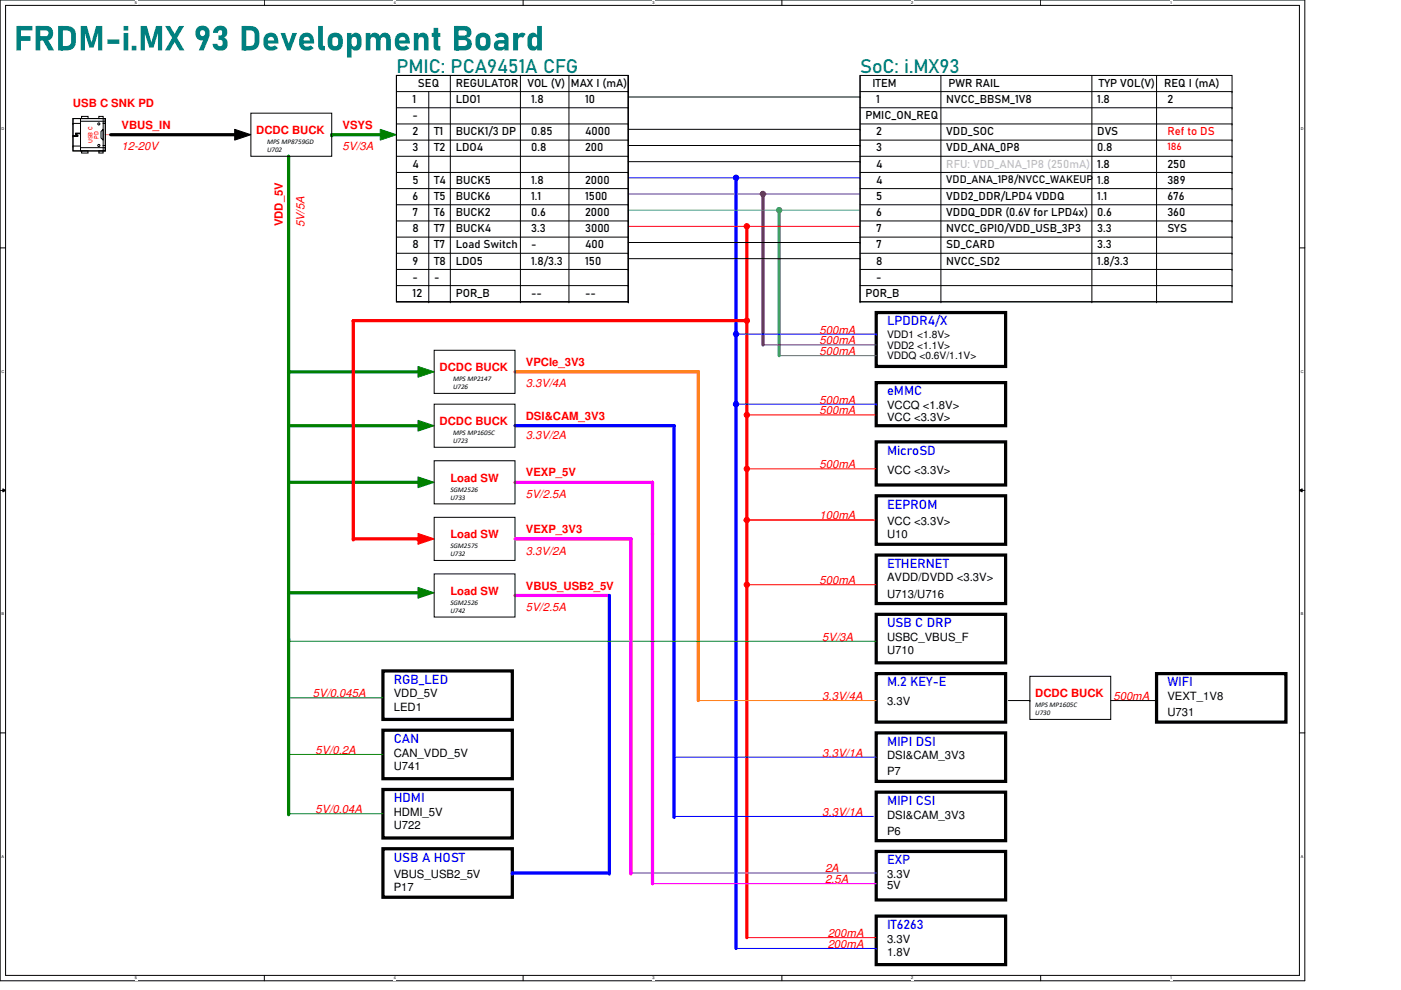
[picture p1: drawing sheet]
<svg xmlns="http://www.w3.org/2000/svg" width="297mm" height="210mm" viewBox="0 0 297 210" stroke-linecap="round" stroke-linejoin="round" font-family="sans-serif">
<path d="M0 0h276.6v208h-276.6zM1.2 1.1h274.3v205.8h-274.3z" fill="none" stroke="#000" stroke-width=".21"/>
<g fill="#fff">
<path d="M28.6 .1h.5v.9h-.5z"/>
<path d="M28.6 207h.5v.9h-.5z"/>
</g>
<path d="M56 0v1.1M56 206.9v1.1" fill="none" stroke="#000" stroke-width=".21"/>
<g fill="#fff">
<path d="M83.5 .1h.4v.9h-.4z"/>
<path d="M83.5 207h.4v.9h-.4z"/>
</g>
<path d="M110.9 0v1.1M110.9 206.9v1.1" fill="none" stroke="#000" stroke-width=".21"/>
<g fill="#fff">
<path d="M138.3 .1h.5v.9h-.5z"/>
<path d="M138.3 207h.5v.9h-.5z"/>
</g>
<path d="M165.8 0v1.1M165.8 206.9v1.1" fill="none" stroke="#000" stroke-width=".21"/>
<g fill="#fff">
<path d="M193.2 .1h.5v.9h-.5z"/>
<path d="M193.2 207h.5v.9h-.5z"/>
</g>
<path d="M220.6 0v1.1M220.6 206.9v1.1" fill="none" stroke="#000" stroke-width=".21"/>
<g fill="#fff">
<path d="M248.1 .1h.4v.9h-.4z"/>
<path d="M248.1 207h.4v.9h-.4z"/>
<path d="M.3 26.9h.6v.9h-.6z"/>
<path d="M275.8 26.9h.6v.9h-.6z"/>
<path d="M.3 78.3h.6v.9h-.6z"/>
<path d="M275.8 78.3h.6v.9h-.6z"/>
</g>
<path d="M0 52.6h1.2M275.5 52.6h1.1" fill="none" stroke="#000" stroke-width=".21"/>
<g fill="#fff">
<path d="M.3 129.7h.6v.9h-.6z"/>
<path d="M275.8 129.7h.5v.9h-.5z"/>
</g>
<path d="M0 104h1.2M.6 103.7l.6 .3-.6 .3zM275.5 104l.6-.3v.6zM275.5 104h1.1" fill="none" stroke="#000" stroke-width=".21"/>
<path d="M.6 103.7l.6 .3-.6 .3zM275.5 104l.6-.3v.6z" fill="#000"/>
<g fill="#fff">
<path d="M.3 181.2h.6v.9h-.6z"/>
<path d="M275.8 181.2h.5v.9h-.5z"/>
</g>
<g fill="none" stroke="#000" stroke-width=".21">
<path d="M84 19.4h49.2M90.9 19.4v44.6M95.5 16v48M110.3 16v48M120.6 16v48M133.2 19.4h.1M133.2 16v48M182.3 16v48M182.3 19.4h78.9M199.5 16v48M231.5 16v48M245.2 16v48"/>
<path d="M261.2 19.4h.1M15.5 31h.1M15.5 28.8h.1M15.5 31h1.6M16 28.3l.5 .5zM16 28.3h.1M16 28.3l.5 .5h-1M16 28.3h1.1M17.1 28.3h.1M21.9 27.4v2.3l-.5-.4v-1.4zM49.8 27.4l3.4 1.2-3.4 1.1zM84 22.9h49.2"/>
<path d="M84 26.3h49.2M133.2 22.9h.1M133.2 26.3h.1M133.2 20.6h49.1M133.2 27.4h49.1M182.3 20.6h.1M182.3 27.4h.1M182.3 22.9h78.9M182.3 26.3h78.9M261.2 22.9h.1M261.2 26.3h.1M90.9 64h.1"/>
<path d="M95.5 64h.1M110.3 64h.1M120.6 64h.1M133.2 64h.1M182.3 64h.1M199.5 64h.1M231.5 64h.1M245.2 64h.1M0 155.4h1.2M275.5 155.4h1.1"/>
<circle cx="21" cy="26.3" r=".23"/>
<circle cx="21" cy="30.9" r=".23"/>
</g>
<g fill="#000">
<path d="M16 28.3l.5 .5z" fill-rule="evenodd"/>
<path d="M49.8 27.4l3.4 1.2-3.4 1.1z" fill-rule="evenodd"/>
</g>
<path d="M22.3 28.6h8M30.3 28.6h.1" fill="none" stroke="#f00" stroke-width=".21"/>
<path d="M23.5 28.6h27.4" fill="none" stroke="#000" stroke-width=".69"/>
<circle cx="50.9" cy="28.6" r=".34" fill="#000"/>
<path d="M80.6 27.4l3.4 1.2-3.4 1.1z" fill-rule="evenodd" fill="#008000"/>
<path d="M80.6 27.4l3.4 1.2-3.4 1.1z" fill="none" stroke="#008000" stroke-width=".21"/>
<path d="M70.3 28.6h12.6" fill="none" stroke="#008000" stroke-width=".69"/>
<circle cx="70.3" cy="28.6" r=".34" fill="#008000"/>
<g fill="none" stroke="#000" stroke-width=".21">
<path d="M15.5 26.2h.1M15.5 26.2h1.6M84 29.7h49.2M84 33.1h49.2M84 36.6h49.2M133.2 29.7h.1M133.2 33.1h.1M133.2 36.6h.1M133.2 30.9h49.1M133.2 34.3h49.1M182.3 30.9h.1M182.3 34.3h.1"/>
<path d="M182.3 29.7h78.9M182.3 33.1h78.9M261.2 29.7h.1M261.2 33.1h.1"/>
</g>
<circle cx="156.1" cy="37.7" r=".57" fill="#00f"/>
<g fill="none" stroke="#00f" stroke-width=".21">
<path d="M133.2 37.7h49.1M182.3 37.7h.1"/>
<circle cx="156.1" cy="37.7" r=".57"/>
</g>
<path d="M182.3 36.6h78.9M261.2 36.6h.1" fill="none" stroke="#000" stroke-width=".21"/>
<path d="M156.1 37.7v163.5" fill="none" stroke="#00f" stroke-width=".69"/>
<circle cx="156.1" cy="37.7" r=".34" fill="#00f"/>
<path d="M84 40h49.2M133.2 40h.1" fill="none" stroke="#000" stroke-width=".21"/>
<circle cx="161.8" cy="41.1" r=".57" fill="#800080"/>
<g fill="none" stroke="#800080" stroke-width=".21">
<path d="M133.2 41.1h49.1M182.3 41.1h.1"/>
<circle cx="161.8" cy="41.1" r=".57"/>
</g>
<path d="M182.3 40h78.9M261.2 40h.1" fill="none" stroke="#000" stroke-width=".21"/>
<path d="M61.2 33.1v102.9" fill="none" stroke="#008000" stroke-width=".69"/>
<circle cx="61.2" cy="33.1" r=".34" fill="#008000"/>
<path d="M161.8 41.1v32.1" fill="none" stroke="#800080" stroke-width=".69"/>
<circle cx="161.8" cy="41.1" r=".34" fill="#800080"/>
<path d="M84 43.4h49.2M133.2 43.4h.1" fill="none" stroke="#000" stroke-width=".21"/>
<circle cx="165.2" cy="44.6" r=".57" fill="#408080"/>
<g fill="none" stroke="#408080" stroke-width=".21">
<path d="M133.2 44.6h49.1M182.3 44.6h.1"/>
<circle cx="165.2" cy="44.6" r=".57"/>
</g>
<path d="M182.3 43.4h78.9M261.2 43.4h.1" fill="none" stroke="#000" stroke-width=".21"/>
<path d="M165.2 44.6v30.8" fill="none" stroke="#408080" stroke-width=".69"/>
<circle cx="165.2" cy="44.6" r=".34" fill="#408080"/>
<path d="M84 46.9h49.2M133.2 46.9h.1" fill="none" stroke="#000" stroke-width=".21"/>
<g fill="none" stroke="#000" stroke-width=".69">
<path d="M185.8 66.3h27.4v11.4h-27.4zM185.8 81.2h27.4v9.1h-27.4zM185.8 93.7h27.4v9.2h-27.4zM185.8 117.7h27.4v10.3h-27.4zM185.8 105.2h27.4v10.2h-27.4zM185.8 130.3h27.4v10.3h-27.4zM81.2 154.9h27.4v10.3h-27.4zM81.2 142.3h27.4v10.3h-27.4zM185.8 142.9h27.4v10.3h-27.4zM185.8 155.4h27.4v10.3h-27.4zM245.2 142.9h27.4v10.3h-27.4zM81.2 167.4h27.4v10.3h-27.4z"/>
<path d="M185.8 168h27.4v10.3h-27.4zM81.2 180h27.4v10.3h-27.4zM185.8 194.3h27.4v10.3h-27.4zM185.8 180.6h27.4v10.3h-27.4z"/>
</g>
<circle cx="158.3" cy="48" r=".57" fill="#f00"/>
<g fill="none" stroke="#f00" stroke-width=".21">
<path d="M133.2 48h49.1M182.3 48h.1"/>
<circle cx="158.3" cy="48" r=".57"/>
</g>
<path d="M15.5 28.8h1v.1h-1zM16 28.2h1.1v.1h-1.1zM182.3 46.9h78.9M261.2 46.9h.1" fill="none" stroke="#000" stroke-width=".21"/>
<g fill="#000">
<path d="M15.5 28.8h1v.1h-1z" fill-rule="evenodd"/>
<path d="M16 28.2h1.1v.1h-1.1z" fill-rule="evenodd"/>
</g>
<path d="M158.3 48v150.9" fill="none" stroke="#f00" stroke-width=".69"/>
<circle cx="158.3" cy="48" r=".34" fill="#f00"/>
<path d="M84 50.3h49.2M84 53.7h49.2M133.2 50.3h.1M133.2 53.7h.1M133.2 51.4h49.1M182.3 51.4h.1M182.3 50.3h78.9M261.2 50.3h.1" fill="none" stroke="#000" stroke-width=".21"/>
<path d="M138.3 113.2v74.3" fill="none" stroke="#f0f" stroke-width=".69"/>
<circle cx="138.3" cy="113.2" r=".34" fill="#f0f"/>
<g fill="none" stroke="#000" stroke-width=".21">
<path d="M84 57.1h49.2M133.2 57.1h.1M133.2 54.9h49.1M182.3 54.9h.1M182.3 53.7h78.9M182.3 57.1h78.9M261.2 53.7h.1M261.2 57.1h.1M84 60.6h49.2M84 64h49.2M133.2 60.6h.1M133.2 64h.1"/>
<path d="M182.3 60.6h78.9M182.3 64h78.9M261.2 60.6h.1M261.2 64h.1"/>
</g>
<circle cx="156.1" cy="70.9" r=".57" fill="#00f"/>
<g fill="none" stroke="#00f" stroke-width=".21">
<path d="M156.1 70.9h29.7M185.8 70.9h.1"/>
<circle cx="156.1" cy="70.9" r=".57"/>
</g>
<path d="M161.8 73.2h.1M161.8 73.2h24" fill="none" stroke="#800080" stroke-width=".21"/>
<path d="M165.2 75.4h.1M165.2 75.4h20.6" fill="none" stroke="#408080" stroke-width=".21"/>
<path d="M61.2 78.9h27.4" fill="none" stroke="#008000" stroke-width=".69"/>
<circle cx="61.2" cy="78.9" r=".34" fill="#008000"/>
<path d="M88.6 77.7l3.5 1.2-3.5 1.1z" fill-rule="evenodd" fill="#008000"/>
<path d="M88.6 77.7l3.5 1.2-3.5 1.1z" fill="none" stroke="#008000" stroke-width=".21"/>
<path d="M109.2 78.9h38.9" fill="none" stroke="#ff8000" stroke-width=".69"/>
<circle cx="148.1" cy="78.9" r=".34" fill="#ff8000"/>
<path d="M148.1 78.9v69.7" fill="none" stroke="#ff8000" stroke-width=".69"/>
<circle cx="148.1" cy="78.9" r=".34" fill="#ff8000"/>
<circle cx="156.1" cy="85.7" r=".57" fill="#00f"/>
<g fill="none" stroke="#00f" stroke-width=".21">
<path d="M156.1 85.7h29.7M185.8 85.7h.1"/>
<circle cx="156.1" cy="85.7" r=".57"/>
</g>
<circle cx="158.3" cy="88" r=".57" fill="#f00"/>
<g fill="none" stroke="#f00" stroke-width=".21">
<path d="M158.3 88h.1M158.3 88h27.5"/>
<circle cx="158.3" cy="88" r=".57"/>
</g>
<path d="M61.2 90.3h27.4" fill="none" stroke="#008000" stroke-width=".69"/>
<circle cx="61.2" cy="90.3" r=".34" fill="#008000"/>
<path d="M88.6 89.2l3.5 1.1-3.5 1.1z" fill-rule="evenodd" fill="#008000"/>
<path d="M88.6 89.2l3.5 1.1-3.5 1.1z" fill="none" stroke="#008000" stroke-width=".21"/>
<path d="M109.2 90.3h33.7" fill="none" stroke="#00f" stroke-width=".69"/>
<circle cx="142.9" cy="90.3" r=".34" fill="#00f"/>
<circle cx="158.3" cy="99.4" r=".57" fill="#f00"/>
<circle cx="158.3" cy="99.4" r=".57" fill="none" stroke="#f00" stroke-width=".21"/>
<path d="M109.2 102.3h29.1" fill="none" stroke="#f0f" stroke-width=".69"/>
<circle cx="138.3" cy="102.3" r=".34" fill="#f0f"/>
<path d="M158.3 99.4h.1M158.3 99.4h27.5" fill="none" stroke="#f00" stroke-width=".21"/>
<path d="M61.2 102.3h27.4" fill="none" stroke="#008000" stroke-width=".69"/>
<circle cx="61.2" cy="102.3" r=".34" fill="#008000"/>
<path d="M88.6 101.2l3.5 1.1-3.5 1.1z" fill-rule="evenodd" fill="#008000"/>
<path d="M88.6 101.2l3.5 1.1-3.5 1.1z" fill="none" stroke="#008000" stroke-width=".21"/>
<path d="M138.3 102.3v10.9" fill="none" stroke="#f0f" stroke-width=".69"/>
<circle cx="138.3" cy="113.2" r=".34" fill="#f0f"/>
<path d="M142.9 90.3v82.9" fill="none" stroke="#00f" stroke-width=".69"/>
<circle cx="142.9" cy="173.2" r=".34" fill="#00f"/>
<path d="M157.8 110.3h.1M157.8 110.3h28M158.3 110.3h.1" fill="none" stroke="#f00" stroke-width=".21"/>
<circle cx="158.3" cy="110.3" r=".57" fill="#f00"/>
<circle cx="158.3" cy="110.3" r=".57" fill="none" stroke="#f00" stroke-width=".21"/>
<path d="M109.2 126.3h20" fill="none" stroke="#f0f" stroke-width=".69"/>
<circle cx="129.2" cy="126.3" r=".34" fill="#f0f"/>
<path d="M61.2 125.7h27.4" fill="none" stroke="#008000" stroke-width=".69"/>
<circle cx="61.2" cy="125.7" r=".34" fill="#008000"/>
<path d="M88.6 124.6l3.5 1.1-3.5 1.2z" fill-rule="evenodd" fill="#008000"/>
<path d="M88.6 124.6l3.5 1.1-3.5 1.2z" fill="none" stroke="#008000" stroke-width=".21"/>
<path d="M129.2 126.3v58.9" fill="none" stroke="#00f" stroke-width=".69"/>
<circle cx="129.2" cy="185.2" r=".34" fill="#00f"/>
<path d="M84 16h49.2v48h-49.2z" fill="none" stroke="#000" stroke-width=".21"/>
<path d="M158.3 124h.1M158.3 124h27.5" fill="none" stroke="#f00" stroke-width=".21"/>
<circle cx="158.3" cy="124" r=".57" fill="#f00"/>
<circle cx="158.3" cy="124" r=".57" fill="none" stroke="#f00" stroke-width=".21"/>
<path d="M61.2 135.4v37.2" fill="none" stroke="#008000" stroke-width=".69"/>
<circle cx="61.2" cy="172.6" r=".34" fill="#008000"/>
<path d="M61.2 136h.1M61.2 136h124.6M61.2 148h.1M61.2 148h20M61.2 160h.1M61.2 172.6h.1M61.2 160h20M61.2 172.6h20" fill="none" stroke="#008000" stroke-width=".21"/>
<path d="M182.3 16h78.9v48h-78.9zM213.8 148.6h4.6M218.4 148.6h.1M235.5 148.6h9.7M245.2 148.6h.1" fill="none" stroke="#000" stroke-width=".21"/>
<path d="M148.1 148.6h.1M148.1 148.6h37.7" fill="none" stroke="#ff8000" stroke-width=".21"/>
<path d="M142.9 160.6h.1M142.9 173.2h.1M142.9 160.6h42.9M142.9 173.2h42.3" fill="none" stroke="#00f" stroke-width=".21"/>
<path d="M108.6 185.2h20.6" fill="none" stroke="#00f" stroke-width=".69"/>
<circle cx="108.6" cy="185.2" r=".34" fill="#00f"/>
<path d="M138.3 187.5h.1M138.3 187.5h47.5" fill="none" stroke="#f0f" stroke-width=".21"/>
<path d="M158.3 198.9h.1M158.3 198.9h27.5" fill="none" stroke="#f00" stroke-width=".21"/>
<g fill="none" stroke="#000" stroke-width=".21">
<path d="M15.5 25.1h6.8v6.9h-6.8zM15.5 25.1h1.6v6.9h-1.6zM17.1 31.3h5.2v.7h-5.2zM17.1 25.1h5.2v.6h-5.2zM17.3 24.7h1.4v.4h-1.4zM17.3 32h1.4v.5h-1.4zM21 24.7h.9v.4h-.9zM21 32h.9v.5h-.9zM21.9 30.9h.4v1.1h-.4zM21.9 26.2h.4v4.7h-.4zM21.9 25.1h.4v1.1h-.4zM53.2 24h17.1v9.1h-17.1z"/>
<path d="M92.1 74.3h17.1v9.1h-17.1zM92.1 85.7h17.1v9.2h-17.1zM92.1 97.7h17.1v9.2h-17.1zM92.1 121.7h17.1v9.2h-17.1zM218.4 143.4h17.1v9.2h-17.1z"/>
</g>
<path d="M156.1 201.2h29.7M185.8 201.2h.1" fill="none" stroke="#00f" stroke-width=".21"/>
<path d="M88.6 113.2l3.5 1.1-3.5 1.1z" fill-rule="evenodd" fill="#f00"/>
<path d="M88.6 113.2l3.5 1.1-3.5 1.1z" fill="none" stroke="#f00" stroke-width=".21"/>
<path d="M92.1 109.7h17.1v9.2h-17.1z" fill="none" stroke="#000" stroke-width=".21"/>
<path d="M109.2 114.3h24.6" fill="none" stroke="#f0f" stroke-width=".69"/>
<circle cx="133.8" cy="114.3" r=".34" fill="#f0f"/>
<path d="M133.8 114.3v70.9" fill="none" stroke="#f0f" stroke-width=".69"/>
<circle cx="133.8" cy="185.2" r=".34" fill="#f0f"/>
<path d="M133.8 185.2h.1M133.8 185.2h52" fill="none" stroke="#8000ff" stroke-width=".21"/>
<path d="M74.9 68h83.4" fill="none" stroke="#f00" stroke-width=".69"/>
<circle cx="74.9" cy="68" r=".34" fill="#f00"/>
<path d="M74.9 68v46.3" fill="none" stroke="#f00" stroke-width=".69"/>
<circle cx="74.9" cy="114.3" r=".34" fill="#f00"/>
<path d="M74.9 114.3h13.7" fill="none" stroke="#f00" stroke-width=".69"/>
<circle cx="88.6" cy="114.3" r=".34" fill="#f00"/>
<circle cx="158.3" cy="68" r=".57" fill="#f00"/>
<circle cx="158.3" cy="68" r=".57" fill="none" stroke="#f00" stroke-width=".21"/>
<path d="M3.5 5.5h.9v5.2h-.9zM3.8 7.7h2.7v.9h-2.7zM3.8 5.5h3.1v.9h-3.1zM7.9 5.5h1.9a1.56 1.56 0 0 1 1.5 1.6 1.56 1.56 0 0 1-1.5 1.5h-1.9v-.9h1.8a.62 .62 0 0 0 .6-.6 .62 .62 0 0 0-.6-.7h-1.8zM7.6 5.5h.9v5.2h-.9zM9 8.4l1.1-.1 1.4 2.4h-1.2zM12.8 5.5h1.2a1.78 1.78 0 0 1 2.1 1.9v1.4a1.78 1.78 0 0 1-2.1 1.9h-1.2v-.9a2.53 2.53 0 0 0 2-.3l.3-.6-.1-1.8-.2-.4a2.47 2.47 0 0 0-2-.3zM12.3 5.5h1v5.2h-1zM17.1 5.5h1.3l1 3.5 1-3.5h1.3v5.2h-.9v-4l-1 3.4h-.8l-1-3.1v-.3v4h-.9zM22.8 8.4h2.5v.9h-2.5zM26.2 5.5h1v1h-1zM26.2 7h1v3.7h-1zM27.9 9.7h1v1h-1zM29.8 5.5h1.3l1 3.5 1-3.5h1.3v5.2h-.9v-4l-1 3.4h-.8l-1-3.1v-.3v4h-.9zM35 5.5h1l3.1 5.2h-1zM38 5.5h1l-3 5.2h-1zM41.9 5.8a1.61 1.61 0 0 1 2.1 0 1.61 1.61 0 0 1 .3 2l-1.1 2.9h-1.1l1.2-2.6 .1 .1a1.3 1.3 0 0 1-1.5 .1 1.3 1.3 0 0 1-.5-1.6zM42.3 7a.61 .61 0 0 0 1.2 0 .61 .61 0 0 0-1.2 0zM45.6 5.9a1.44 1.44 0 0 1 2.1-.2 1.44 1.44 0 0 1 0 2.2l-.2 .1a1.52 1.52 0 0 1 .6 2.1 1.52 1.52 0 0 1-2.2 .5l-.6-.5-.2-.8h1a.62 .62 0 0 0 .9 .4 .62 .62 0 0 0 .2-.9l-.3-.3h-.6v-1h.4a.52 .52 0 0 0 .4-.7 .52 .52 0 0 0-.8-.1l-.1 .3h-1zM51.7 5.5h1.2a1.78 1.78 0 0 1 2.1 1.9v1.4a1.78 1.78 0 0 1-2.1 1.9h-1.2v-.9a2.53 2.53 0 0 0 2-.3l.3-.6-.1-1.8-.2-.4a2.47 2.47 0 0 0-2-.3zM51.2 5.5h1v5.2h-1zM56.4 7.3a1.65 1.65 0 0 1 1.9-.1 1.65 1.65 0 0 1 .7 1.8v.2h-2.5v-.6h1.6a.7 .7 0 0 0-.7-.8 .7 .7 0 0 0-.7 .8 .93 .93 0 0 0 .4 1.2 .93 .93 0 0 0 1.2-.2l.6 .6a1.83 1.83 0 0 1-2.3 .3 1.83 1.83 0 0 1-.7-2.2zM59.5 7h1l.7 2.3 .8-2.3h1l-1.4 3.7h-.7zM64 7.3a1.65 1.65 0 0 1 1.9-.1 1.65 1.65 0 0 1 .7 1.8v.2h-2.5v-.6h1.6a.7 .7 0 0 0-.7-.8 .7 .7 0 0 0-.7 .8 .93 .93 0 0 0 .4 1.2 .93 .93 0 0 0 1.2-.2l.6 .6a1.83 1.83 0 0 1-2.3 .3 1.83 1.83 0 0 1-.8-2.2zM67.5 5.5h.9v4l.1 .2 .4 .1v.9l-1-.1-.4-.6zM70 7.3a1.7 1.7 0 0 1 2-.1 1.7 1.7 0 0 1 .7 1.9 1.65 1.65 0 0 1-2 1.6 1.65 1.65 0 0 1-1.2-2.2l.1-.6zM70.6 8.1l-.1 1a.62 .62 0 0 0 .6 .7 .62 .62 0 0 0 .6-.7v-.6a.63 .63 0 0 0-.4-.6 .63 .63 0 0 0-.7 .2zM73.6 7h.9v5.2h-.9zM74.7 7.2a1.21 1.21 0 0 1 1.5 0 1.21 1.21 0 0 1 .5 1.4 1.72 1.72 0 0 1-1 2.1h-.5l-.5-.2-.2-.4v-.8a.57 .57 0 0 0 .7 .5 .57 .57 0 0 0 .5-.7v-.5a.57 .57 0 0 0-.5-.8 .57 .57 0 0 0-.7 .6v-.8zM80.8 7.3a1.26 1.26 0 0 1 1.5-.2 1.26 1.26 0 0 1 .5 1.5v2.1h-.9v-2.1a.59 .59 0 0 0-.6-.7 .59 .59 0 0 0-.6 .6l-.2-.8zM77.5 7h1v3.7h-1zM78.7 7.3a1.23 1.23 0 0 1 1.5-.1 1.23 1.23 0 0 1 .5 1.4v2.1h-1v-2.1a.6 .6 0 0 0-.5-.7 .6 .6 0 0 0-.7 .6v-.9zM84.2 7.3a1.65 1.65 0 0 1 2-.1 1.65 1.65 0 0 1 .7 1.8v.2h-2.6v-.6h1.7a.7 .7 0 0 0-.7-.8 .7 .7 0 0 0-.7 .8 .93 .93 0 0 0 .3 1.2 .93 .93 0 0 0 1.2-.2l.7 .6a1.83 1.83 0 0 1-2.3 .3 1.83 1.83 0 0 1-.8-2.2zM87.7 7h1v3.7h-1zM88.9 7.2a1.2 1.2 0 0 1 1.4-.1 1.2 1.2 0 0 1 .6 1.3v2.3h-1v-2.2a.58 .58 0 0 0-.6-.6 .58 .58 0 0 0-.6 .6l-.1-.9zM91.9 5.9h1v3.7l.5 .2v.9l-1.1-.1-.4-.6zM91.5 7h1.9v.8h-1.9zM96.7 5.5h1.7a1.3 1.3 0 0 1 1.5 1 1.3 1.3 0 0 1-1 1.5 1.36 1.36 0 0 1 1.1 1.6 1.36 1.36 0 0 1-1.6 1.1h-1.7v-.9h1.6a.63 .63 0 0 0 .7-.7 .63 .63 0 0 0-.7-.6h-1.6v-.9h1.6a.56 .56 0 0 0 .7-.6 .56 .56 0 0 0-.7-.6h-1.6zM96.3 5.5h.9v5.2h-.9zM101.3 7.3a1.7 1.7 0 0 1 2.1-.1 1.7 1.7 0 0 1 .6 1.9 1.65 1.65 0 0 1-2 1.6 1.65 1.65 0 0 1-1.2-2.2l.1-.6zM101.9 8.1l-.1 1a.62 .62 0 0 0 .6 .7 .62 .62 0 0 0 .6-.7v-.6a.63 .63 0 0 0-.4-.6 .63 .63 0 0 0-.7 .2zM104.9 7.5a1.73 1.73 0 0 1 2.9 .5v2.7h-.9v-2.4a.82 .82 0 0 0-1.4-.2zM105 8.8l.7-.3h1.3v.8h-1.2l-.2 .1a.66 .66 0 0 0 .4 .6 .66 .66 0 0 0 .7-.1l.2-.3 .1 .5a1.21 1.21 0 0 1-1.6 .5 1.21 1.21 0 0 1-.5-1.6zM108.8 7h1v3.7h-1zM110 7.3a.99 .99 0 0 1 1.4-.1l-.5 .8a.63 .63 0 0 0-.7 0 .63 .63 0 0 0-.4 .6v-1zM113.9 5.5h1v5.2h-1zM112.2 7.3a1.06 1.06 0 0 1 1.8 .3l-.1 .8a.57 .57 0 0 0-.6-.6 .57 .57 0 0 0-.5 .8v.5a.57 .57 0 0 0 .5 .7 .57 .57 0 0 0 .6-.5l.1 .8a1.14 1.14 0 0 1-1.4 .6 1.14 1.14 0 0 1-.8-1.2l.1-1.6z" fill="#008080"/>
<g font-size="4.1" fill="#008080">
<text x="84" y="15.5">PMIC: PCA9451A CFG</text>
<text x="182.3" y="15.5">SoC: i.MX93</text>
</g>
<g font-size="2.7" fill="#00f">
<text x="188.1" y="69">LPDDR4/X</text>
<text x="188.1" y="83.9">eMMC</text>
<text x="188.1" y="96.5">MicroSD</text>
<text x="188.1" y="107.9">EEPROM</text>
<text x="188.1" y="120.5">ETHERNET</text>
<text x="188.1" y="133">USB C DRP</text>
<text x="83.5" y="145">RGB_LED</text>
<text x="188.1" y="145.6">M.2 KEY-E</text>
<text x="247.5" y="145.6">WIFI</text>
<text x="83.5" y="157.6">CAN</text>
<text x="188.1" y="158.2">MIPI DSI</text>
<text x="83.5" y="170.2">HDMI</text>
<text x="188.1" y="170.7">MIPI CSI</text>
<text x="83.5" y="182.7">USB A HOST</text>
<text x="188.1" y="183.3">EXP</text>
<text x="188.1" y="197">IT6263</text>
</g>
<g font-size="2.4" fill="#f00">
<text x="15.5" y="22.7">USB C SNK PD</text>
<text x="25.8" y="27.3">VBUS_IN</text>
<text x="54.3" y="28.5">DCDC BUCK</text>
<text x="72.6" y="27.3">VSYS</text>
<text x="247.5" y="28.7">Ref to DS</text>
<text x="25.8" y="31.9">12-20V</text>
<text x="72.6" y="31.9">5V/3A</text>
<text x="60" y="48" transform="rotate(-90 60 48)">VDD_5V</text>
<text x="64.5" y="48.2" transform="rotate(-90 64.5 48.2)">5V/5A</text>
<text x="173.8" y="70.8">500mA</text>
<text x="111.5" y="77.6">VPCIe_3V3</text>
<text x="173.8" y="73">500mA</text>
<text x="173.8" y="75.3">500mA</text>
<text x="93.2" y="78.8">DCDC BUCK</text>
<text x="111.5" y="82.2">3.3V/4A</text>
<text x="111.5" y="89">DSI&amp;CAM_3V3</text>
<text x="173.8" y="87.9">500mA</text>
<text x="173.8" y="85.6">500mA</text>
<text x="93.2" y="90.2">DCDC BUCK</text>
<text x="111.5" y="93">3.3V/2A</text>
<text x="111.5" y="101">VEXP_5V</text>
<text x="173.8" y="99.3">500mA</text>
<text x="95.5" y="102.2">Load SW</text>
<text x="111.5" y="105.6">5V/2.5A</text>
<text x="111.5" y="113">VEXP_3V3</text>
<text x="173.8" y="110.2">100mA</text>
<text x="95.5" y="114.2">Load SW</text>
<text x="111.5" y="117.6">3.3V/2A</text>
<text x="111.5" y="125">VBUS_USB2_5V</text>
<text x="173.8" y="123.9">500mA</text>
<text x="95.5" y="126.2">Load SW</text>
<text x="111.5" y="129.6">5V/2.5A</text>
<text x="174.3" y="135.9">5V/3A</text>
<text x="66.3" y="147.9">5V/0.045A</text>
<text x="174.3" y="148.5">3.3V/4A</text>
<text x="219.5" y="147.9">DCDC BUCK</text>
<text x="236.1" y="148.5">500mA</text>
<text x="66.9" y="159.9">5V/0.2A</text>
<text x="174.3" y="160.5">3.3V/1A</text>
<text x="66.9" y="172.5">5V/0.04A</text>
<text x="174.3" y="173">3.3V/1A</text>
<text x="174.9" y="185.1">2A</text>
<text x="174.9" y="187.3">2.5A</text>
<text x="175.5" y="198.8">200mA</text>
<text x="175.5" y="201.1">200mA</text>
</g>
<g font-size="2.4">
<text x="87.5" y="21.8">1</text>
<text x="88.6" y="18.4">SEQ</text>
<text x="96.6" y="21.8">LDO1</text>
<text x="96.6" y="18.4">REGULATOR</text>
<text x="111.8" y="18.4">VOL (V) MAX I (mA)</text>
<text x="112.6" y="21.8">1.8</text>
<text x="124.1" y="21.8">10</text>
<text x="185" y="18.4">ITEM</text>
<text x="185.8" y="21.8">1</text>
<text x="200.6" y="21.8">NVCC_BBSM_1V8</text>
<text x="201.1" y="18.4">PWR RAIL</text>
<text x="232.6" y="21.8">1.8</text>
<text x="233" y="18.4">TYP VOL(V)</text>
<text x="246.8" y="18.4">REQ I (mA)</text>
<text x="247.5" y="21.8">2</text>
<text x="87.5" y="28.7">2</text>
<text x="87.5" y="25.2">-</text>
<text x="92.1" y="28.7">T1</text>
<text x="96.6" y="28.7">BUCK1/3 DP</text>
<text x="112.6" y="28.7">0.85</text>
<text x="124.1" y="28.7">4000</text>
<text x="183.5" y="25.2">PMIC_ON_REQ</text>
<text x="185.8" y="28.7">2</text>
<text x="200.6" y="28.7">VDD_SOC</text>
<text x="232.6" y="28.7">DVS</text>
<text x="87.5" y="32.1">3</text>
<text x="87.5" y="35.5">4</text>
<text x="92.1" y="32.1">T2</text>
<text x="96.6" y="32.1">LDO4</text>
<text x="112.6" y="32.1">0.8</text>
<text x="124.1" y="32.1">200</text>
<text x="185.8" y="32.1">3</text>
<text x="185.8" y="35.5">4</text>
<text x="200.6" y="32.1">VDD_ANA_0P8</text>
<text x="232.6" y="32.1">0.8</text>
<text x="232.6" y="35.5">1.8</text>
<text x="247.5" y="35.5">250</text>
<text x="87.5" y="39">5</text>
<text x="92.1" y="39">T4</text>
<text x="96.6" y="39">BUCK5</text>
<text x="112.6" y="39">1.8</text>
<text x="124.1" y="39">2000</text>
<text x="185.8" y="39">4</text>
<text x="232.6" y="39">1.8</text>
<text x="247.5" y="39">389</text>
<text x="87.5" y="42.4">6</text>
<text x="87.5" y="45.8">7</text>
<text x="92.1" y="42.4">T5</text>
<text x="92.1" y="45.8">T6</text>
<text x="96.6" y="42.4">BUCK6</text>
<text x="96.6" y="45.8">BUCK2</text>
<text x="112.6" y="42.4">1.1</text>
<text x="112.6" y="45.8">0.6</text>
<text x="124.1" y="42.4">1500</text>
<text x="124.1" y="45.8">2000</text>
<text x="185.8" y="42.4">5</text>
<text x="185.8" y="45.8">6</text>
<text x="200.6" y="42.4">VDD2_DDR/LPD4 VDDQ</text>
<text x="200.6" y="45.8">VDDQ_DDR (0.6V for LPD4x)</text>
<text x="232.6" y="45.8">0.6</text>
<text x="232.6" y="42.4">1.1</text>
<text x="247.5" y="45.8">360</text>
<text x="247.5" y="42.4">676</text>
<text x="87.5" y="52.7">8</text>
<text x="87.5" y="49.3">8</text>
<text x="92.1" y="52.7">T7</text>
<text x="92.1" y="49.3">T7</text>
<text x="96.6" y="52.7">Load Switch</text>
<text x="96.6" y="49.3">BUCK4</text>
<text x="112.6" y="52.7">-</text>
<text x="112.6" y="49.3">3.3</text>
<text x="124.1" y="52.7">400</text>
<text x="124.1" y="49.3">3000</text>
<text x="185.8" y="52.7">7</text>
<text x="185.8" y="49.3">7</text>
<text x="200.6" y="52.7">SD_CARD</text>
<text x="200.6" y="49.3">NVCC_GPIO/VDD_USB_3P3</text>
<text x="232.6" y="49.3">3.3</text>
<text x="232.6" y="52.7">3.3</text>
<text x="247.5" y="49.3">SYS</text>
<text x="87.5" y="59.5">-</text>
<text x="87.5" y="56.1">9</text>
<text x="92.1" y="59.5">-</text>
<text x="92.1" y="56.1">T8</text>
<text x="96.6" y="56.1">LDO5</text>
<text x="112.6" y="56.1">1.8/3.3</text>
<text x="124.1" y="56.1">150</text>
<text x="185.8" y="59.5">-</text>
<text x="185.8" y="56.1">8</text>
<text x="200.6" y="56.1">NVCC_SD2</text>
<text x="232.6" y="56.1">1.8/3.3</text>
<text x="87.5" y="63">12</text>
<text x="96.6" y="63">POR_B</text>
<text x="112.6" y="63">--</text>
<text x="124.1" y="63">--</text>
<text x="183.5" y="63">POR_B</text>
<text x="188.1" y="86.8">VCCQ &lt;1.8V&gt;</text>
<text x="188.1" y="89.2">VCC &lt;3.3V&gt;</text>
<text x="188.1" y="100.5">VCC &lt;3.3V&gt;</text>
<text x="188.1" y="111.3">VCC &lt;3.3V&gt;</text>
<text x="188.1" y="114.2">U10</text>
<text x="188.1" y="123.3">AVDD/DVDD &lt;3.3V&gt;</text>
<text x="188.1" y="126.8">U713/U716</text>
<text x="188.1" y="135.9">USBC_VBUS_F</text>
<text x="188.1" y="138.8">U710</text>
<text x="83.5" y="147.9">VDD_5V</text>
<text x="188.1" y="149.6">3.3V</text>
<text x="247.5" y="148.5">VEXT_1V8</text>
<text x="83.5" y="150.8">LED1</text>
<text x="247.5" y="151.9">U731</text>
<text x="83.5" y="160.5">CAN_VDD_5V</text>
<text x="188.1" y="161">DSI&amp;CAM_3V3</text>
<text x="83.5" y="163.3">U741</text>
<text x="188.1" y="164.5">P7</text>
<text x="83.5" y="173">HDMI_5V</text>
<text x="188.1" y="173.6">DSI&amp;CAM_3V3</text>
<text x="83.5" y="175.9">U722</text>
<text x="188.1" y="177.1">P6</text>
<text x="83.5" y="186.2">VBUS_USB2_5V</text>
<text x="83.5" y="189.1">P17</text>
<text x="188.1" y="188.5">5V</text>
<text x="188.1" y="186.2">3.3V</text>
<text x="188.1" y="199.9">3.3V</text>
<text x="188.1" y="202.8">1.8V</text>
</g>
<text font-size="2.4" fill="#c0c0c0" x="200.6" y="35.5">RFU: VDD_ANA_1P8 (250mA)</text>
<text font-size="2.3" x="200.6" y="38.8">VDD_ANA_1P8/NVCC_WAKEUP</text>
<text font-size="2.2" fill="#f00" x="247.5" y="31.9">186</text>
<g font-size="2.2">
<text x="188.1" y="71.7">VDD1 &lt;1.8V&gt;</text>
<text x="188.1" y="73.9">VDD2 &lt;1.1V&gt;</text>
<text x="188.1" y="76.2">VDDQ &lt;0.6V/1.1V&gt;</text>
</g>
<g font-size="1.5">
<text x="56.6" y="30.6">MPS MP8759GD</text>
<text x="56.6" y="32.3">U702</text>
<text x="96.1" y="80.9">MPS MP2147</text>
<text x="96.1" y="82.6">U726</text>
<text x="96.1" y="94">U723</text>
<text x="96.1" y="92.3">MPS MP1605C</text>
<text x="95.5" y="104.3">SGM2526</text>
<text x="95.5" y="106">U733</text>
<text x="95.5" y="118">U732</text>
<text x="95.5" y="116.3">SGM2575</text>
<text x="95.5" y="128.3">SGM2526</text>
<text x="95.5" y="130">U742</text>
<text x="219.5" y="150">MPS MP1605C</text>
<text x="219.5" y="151.7">U730</text>
</g>
<g font-size="1.3" fill="#f00">
<text x="20.9" y="29.4" transform="rotate(-90 20.9 29.4)">PD</text>
<text x="19.6" y="30.4" transform="rotate(-90 19.6 30.4)">USB C</text>
</g>
<g font-size=".8">
<text x="28.6" y=".9">5</text>
<text x="83.5" y=".9">4</text>
<text x="138.3" y=".9">3</text>
<text x="193.2" y=".9">2</text>
<text x="248.1" y=".9">1</text>
<text x=".3" y="27.6">D</text>
<text x="275.8" y="27.6">D</text>
<text x=".3" y="79">C</text>
<text x="275.8" y="79">C</text>
<text x=".3" y="130.5">B</text>
<text x="275.8" y="130.5">B</text>
<text x=".3" y="181.9">A</text>
<text x="275.8" y="181.9">A</text>
<text x="28.6" y="207.7">5</text>
<text x="83.5" y="207.7">4</text>
<text x="138.3" y="207.7">3</text>
<text x="193.2" y="207.7">2</text>
<text x="248.1" y="207.7">1</text>
</g>
</svg>
